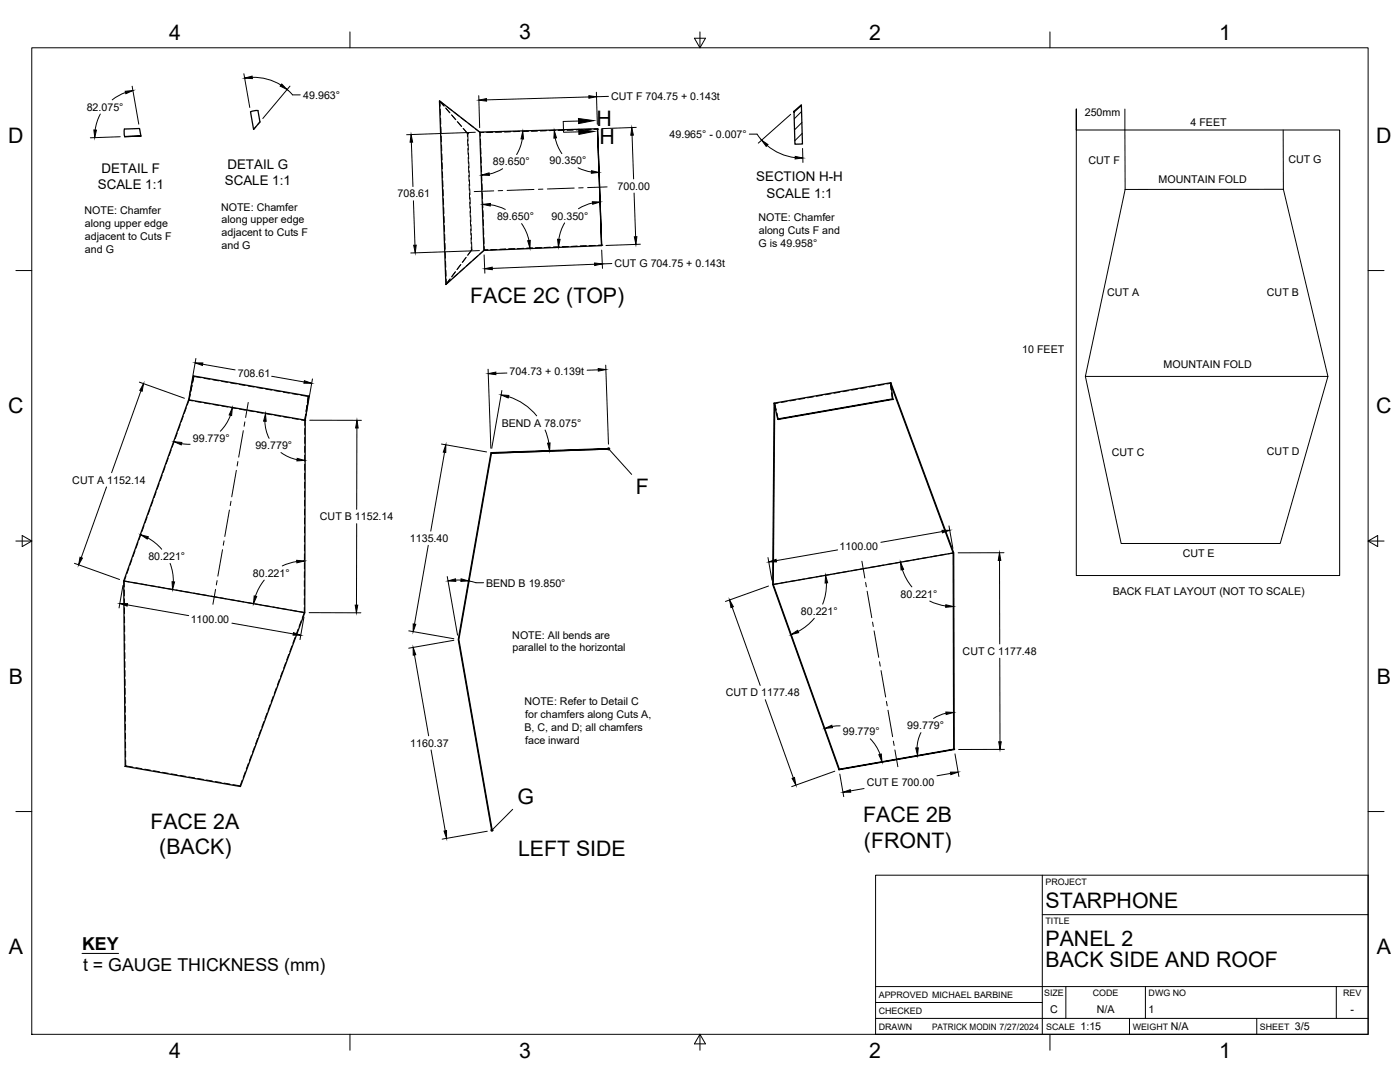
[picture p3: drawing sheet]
<svg xmlns="http://www.w3.org/2000/svg" width="559mm" height="432mm" viewBox="0 0 559 432" stroke-linecap="round" stroke-linejoin="round" font-family="sans-serif">
<!-- layer: Visible -->
<g fill="none" stroke="#000" stroke-width=".51">
<path d="M49.8 54.5l6.4-.2-6.4 .2M49.8 54.5h.1M56.2 54.3l-.5-3-6 .2 .1 3M100 44.6l3-.5 .8 4.6-2.6 3zM191.5 52.7l-16.1-12.5 2.6 73.3 15.1-13.6M191.5 52.7l1.6 47.2M238.5 51.4l-47 1.3M316.9 44.4v.3l3-2.6 .4 15.4-3 .1zM319.9 42.1v-.3l-3 2.6M240.1 98l-1.6-46.6 1.6 46.6-47 1.9M75.3 159.6l-25.9 72.3 .6 73.9 46 8.1 25.6-69.4 .2-76.8M75.3 159.6l1.9-9.6 46 8.1-1.4 9.6"/>
<path d="M75.3 159.6l46.5 8.1M355.5 152.7l25.2 67.9 .2 78.5-.5-78.4-71.8 12.6M355.5 152.7l.9 6.5M355.5 152.7l-46.5 8.2M355.6 153.6l24.8 67.1M243 179.2l-46.8 1.6-13.1 74.4 13.3 76-.1 .2-13.4-76.2 13.1-74.5M309 160.9l1.6 6.5 45.6-8 .2-.2-46 8M309 160.9l-.6 72.4 26.5 73.9M309.2 161.8l-.6 71.5M196 180.7l47-1.5zM49.4 231.9l72.2 12.6M308.6 233.3l26.4 73.7"/>
<path d="M335 307l45.9-7.9-46 8.1z"/>
</g>
<!-- layer: Hidden -->
<g fill="none" stroke="#000" stroke-width=".4">
<path d="M102.1 50.6l-.9 1.1M103.8 48.7l-.9 1M175.4 40.2l1.7 2M175.6 40.4l1.9 1.5M175.7 42.4l-.1-2 1.7 2M175.7 43.6l.1 2.3M175.9 47.1v2.4M176 50.7l.1 2.4M176.1 54.3l.1 2.3M176.2 57.8l.1 2.4M177.9 43.1l1.7 2M178.5 42.7l1.9 1.4"/>
<path d="M180.2 45.8l1.7 2M181.3 44.8l1.9 1.5M182.5 48.5l1.8 2M184.1 47l1.9 1.5M184.8 51.2l1.7 2M185.1 51.4l1.6 2M186.5 53.2l.2 .2zM186.5 53.2h.1M186.5 53.2l.1 1.3M186.6 55.7l.1 2.4M186.7 53.4h.1M186.7 53.4l.1 2.9"/>
<path d="M186.8 59.3v2.3M186.9 57.5v2.4M186.9 49.2l1.9 1.5M189.8 51.4l1.9 1.5M191.5 52.7l.2 .2M191.7 52.9h.1M191.7 52.9v1.4M191.8 55.5l.1 2.4M191.9 59.1l.1 2.4M193.1 52.9h-1.4M196.6 52.7l-2.3 .1M200.2 52.6l-2.4 .1"/>
<path d="M203.8 52.6h-2.4M207.3 52.5h-2.3M210.9 52.3l-2.3 .1M214.5 52.2l-2.4 .1M218.1 52.1l-2.4 .1M221.6 52l-2.3 .1M225.2 51.9l-2.4 .1M228.8 51.8l-2.4 .1M232.3 51.7l-2.3 .1M235.9 51.6l-2.3 .1M238.5 51.5l-1.4 .1M176.4 61.4v2.4"/>
<path d="M176.5 65l.1 2.4M176.6 68.6l.1 2.3M176.7 72.1l.1 2.4M176.8 75.7l.1 2.4M177 79.3l.1 2.3M186.9 62.8l.1 2.4M187 61l.1 2.4M187 66.4l.1 2.4M187.1 64.6l.1 2.4M187.1 70l.1 2.3M187.2 68.2l.1 2.4M187.2 73.5l.1 2.4"/>
<path d="M187.4 71.8l.1 2.3M187.4 77.1l.1 2.4M187.5 75.3l.1 2.4M187.6 78.9l.1 2.4M192 62.7l.1 2.3M192.1 66.2l.1 2.4M192.3 69.8v2.4M192.4 73.4l.1 2.3M192.5 76.9l.1 2.4M177.1 82.8l.1 2.4M177.2 86.4l.1 2.4M177.4 90v2.4"/>
<path d="M177.5 93.5l.1 2.4M177.6 97.1l.1 2.4M187.5 80.7l.1 2.4M187.6 84.2l.1 2.4M187.7 82.5l.1 2.3M187.7 87.8l.1 2.4M187.9 86v2.4M187.9 91.4l.1 2.4M188 89.6l.1 2.4M188 95l.1 2.3M188.1 93.2l.1 2.3M188.1 98.5l.1 1.3"/>
<path d="M188.2 99.8l-1.6 2.1M188.2 96.7l.1 3M188.3 99.7l-.1 .1M188.3 99.7l-1.5 2M192.6 80.5l.1 2.4M192.8 84.1v2.3M192.9 87.7l.1 2.3M193 91.2l.1 2.4M193.1 94.8l.1 2.4M193.3 98.4v1.4M193.3 99.8h.1M193.3 99.8l-.2 .1"/>
<path d="M193.3 99.8l-1.8 1.6M194.7 99.7l-1.4 .1M198.3 99.6l-2.4 .1M201.8 99.4l-2.3 .1M205.4 99.3l-2.4 .1M209 99.1l-2.4 .1M212.6 99l-2.4 .1M216.1 98.8l-2.4 .1M219.7 98.7l-2.4 .1M223.3 98.6h-2.4M226.8 98.4l-2.3 .1M230.4 98.3l-2.4 .1"/>
<path d="M234 98.1l-2.4 .1M237.6 98l-2.4 .1M240.1 97.9h-1.4M177.7 100.7l.1 2.4M177.8 104.2l.1 2.4M178 107.8l.1 2.4M178.1 111.4l.1 1.9M179.5 111.5l-1.5 2M179.7 111.3l-1.5 2M180 111.7l-1.8 1.6M181.8 108.4l-1.6 2.1M182.6 109.3l-1.8 1.6"/>
<path d="M183.8 105.7l-1.4 1.9M184 105.5l-1.5 1.9M185.3 107l-1.8 1.5M186.1 102.7l-1.6 2.1M188 104.6l-1.8 1.6M190.6 102.2l-1.8 1.6M75.3 159.6l.1 .1M75.4 159.7h.1M75.4 159.7l-.6 1.9M75.4 159.7l1.4 .3M75.9 157.3l-.5 2.4M76.6 153.8l-.4 2.3"/>
<path d="M77.2 150l3.1 .7M77.4 150.2l-.5 2.5M81.4 151l2.4 .4M85 151.6l2.3 .4M88.5 152.2l2.3 .4M92 152.8l2.3 .4M95.5 153.4l2.4 .4M99 154l2.4 .5M102.6 154.6l2.3 .5M106.1 155.3l2.3 .4M109.6 155.9l2.3 .4M113.1 156.5l2.4 .4"/>
<path d="M116.6 157.1l2.4 .4M120.1 157.7l2.9 .5M123 158.2h.1M123 158.2l-.3 2.5M123.2 158.1l-.2 .1M317.6 159.6l-2.3 .4M321.2 159l-2.4 .4M324.7 158.4l-2.4 .4M328.2 157.8l-2.3 .4M331.7 157.1l-2.3 .4M335.2 156.5l-2.3 .4M338.8 155.9l-2.4 .4"/>
<path d="M342.3 155.3l-2.4 .4M345.8 154.7l-2.3 .4M349.3 154.1l-2.3 .4M352.8 153.4l-2.3 .4M355.4 153h.1M355.4 153l.3 2.6M355.4 153l.2 .6M355.4 153l-1.4 .2M355.5 152.7l-.1 .3M355.9 156.8l.3 2.6M68.3 179.5l-.8 2.3M69.5 176.2l-.8 2.2"/>
<path d="M70.7 172.8l-.8 2.3M71.9 169.5l-.8 2.2M73.2 166.1l-.9 2.2M74.4 162.7l-.8 2.3M78 160.2l2.3 .4M81.5 160.8l2.4 .4M85 161.4l2.4 .4M88.6 162l2.3 .4M92.1 162.6l2.3 .4M95.6 163.3l2.4 .4M99.1 163.9l2.4 .4M102.6 164.5l2.4 .4"/>
<path d="M106.2 165.1l2.3 .4M109.7 165.7l2.3 .4M113.2 166.3l2.3 .5M116.7 167l2.4 .4M120.2 167.6l1.4 .2M121.6 174.6v2.4M121.6 178.1v2.4M121.6 167.8h.1M121.6 167.8v2M121.6 171v2.4M121.8 167.7l-.2 .1M122 165.4l-.4 2.4"/>
<path d="M122.5 161.8l-.3 2.4M309 160.9l.2 .2M309.2 161.1h.1M309.2 161.1l.6 2.5M309.2 161.1v.7M310 164.8l.6 2.6M310.6 160.8l-1.4 .3M314.1 160.2l-2.3 .4M61.1 199.7l-.8 2.3M62.3 196.4l-.8 2.2M63.5 193l-.8 2.2M64.7 189.6l-.8 2.3"/>
<path d="M65.9 186.3l-.8 2.2M67.1 182.9l-.8 2.2M121.6 199.6v2.4M121.6 188.8v2.4M121.6 192.4v2.4M121.6 196v2.4M121.6 181.7v2.4M121.6 185.3v2.4M53.9 219.9l-.8 2.2M55.1 216.5l-.8 2.3M56.3 213.2l-.8 2.2M57.5 209.8l-.8 2.2"/>
<path d="M58.7 206.4l-.8 2.3M59.9 203.1l-.8 2.2M121.5 213.9v2.3M121.5 217.4v2.4M121.5 206.7v2.4M121.5 210.3v2.4M121.6 203.2l-.1 2.3M49.6 235.4v2.4M49.7 239v2.4M50.3 230l-.7 1.9M51.5 226.6l-.8 2.3M51.5 232.2l-1.9-.3v2.3"/>
<path d="M52.7 232.4l2.3 .4M52.7 223.3l-.8 2.2M56.2 233l2.3 .4M59.7 233.6l2.4 .4M63.2 234.3l2.4 .4M66.7 234.9l2.4 .4M70.3 235.5l2.3 .4M73.8 236.1l2.3 .4M77.3 236.7l2.4 .4M80.8 237.3l2.4 .4M84.3 237.9l2.4 .5M87.9 238.5l2.3 .5"/>
<path d="M91.4 239.2l2.3 .4M94.9 239.8l2.4 .4M121.5 238.9v2.4M121.5 231.7v2.4M121.5 235.3v2.4M121.5 224.6v2.4M121.5 228.2v2.3M121.5 221v2.4M310.5 232.9l-2.1 .4M314 232.3l-2.3 .4M317.6 231.7l-2.4 .4M321.1 231.1l-2.4 .4"/>
<path d="M324.6 230.4l-2.3 .4M328.1 229.8l-2.3 .4M331.6 229.2l-2.3 .4M335.2 228.6l-2.4 .4M338.7 228l-2.4 .4M342.2 227.4l-2.3 .4M345.7 226.7l-2.3 .4M349.2 226.1l-2.3 .4M352.7 225.5l-2.3 .4M356.3 224.9l-2.4 .4M359.8 224.3l-2.4 .4M363.3 223.7l-2.3 .4"/>
<path d="M366.8 223.1l-2.3 .4M370.3 222.4l-2.3 .4M373.8 221.8l-2.3 .4M377.4 221.2l-2.4 .4M380.7 220.6l-2.2 .4M49.7 242.5v2.4M49.7 246.1v2.4M49.7 249.7v2.4M49.8 253.3v2.4M49.8 256.8v2.4M98.4 240.4l2.4 .4M101.9 241l2.4 .4"/>
<path d="M105.5 241.6l2.3 .4M109 242.3l2.3 .4M112.5 242.9l2.4 .4M116 243.5l2.4 .4M116.5 257.8l-.8 2.3M117.7 254.5l-.8 2.2M119 251.1l-.8 2.2M119.5 244.1l2 .3M120.2 247.8l-.8 2.2M121.5 244.4l-.9 2.3M121.5 242.4v2M49.8 260.4v2.4"/>
<path d="M49.8 264l.1 2.4M49.9 267.6v2.3M49.9 271.1v2.4M49.9 274.7l.1 2.4M50 278.3v2.3M109.1 277.9l-.9 2.2M110.3 274.6l-.8 2.2M111.5 271.2l-.8 2.3M112.8 267.9l-.8 2.2M114 264.5l-.8 2.2M115.3 261.2l-.9 2.2M50 281.9v2.3"/>
<path d="M50 285.4v2.4M50 289l.1 2.4M50.1 292.6v2.3M50.1 296.1v2.4M50.1 299.7v2.4M101.6 298l-.8 2.2M102.8 294.7l-.8 2.2M104.1 291.3l-.8 2.2M105.3 288l-.8 2.2M106.6 284.6l-.9 2.3M107.8 281.3l-.8 2.2M50 305.8l.2-.2z"/>
<path d="M50.2 303.3v2.3M50.2 305.6l-.2 .2M50.2 305.6l2.9 .6M54.2 306.3l2.4 .5M57.8 307l2.3 .4M61.3 307.6l2.3 .4M64.8 308.2l2.3 .4M68.3 308.8l2.4 .4M71.8 309.4l2.4 .4M75.4 310l2.3 .5M78.9 310.7l2.3 .4M82.4 311.3l2.3 .4"/>
<path d="M85.9 311.9l2.4 .4M89.4 312.5l2.4 .4M92.9 313.1l2.9 .5M95.8 313.6l.2 .3M96.6 311.4l-.8 2.2M97.9 308.1l-.8 2.2M99.1 304.7l-.8 2.2M100.4 301.4l-.9 2.2M196.4 331.2l-.1 .2"/>
</g>
<!-- layer: Visible -->
<g fill="#000">
<circle cx="238.5" cy="51.5" r=".25"/>
<circle cx="240.1" cy="97.9" r=".25"/>
<circle cx="356.2" cy="159.4" r=".25"/>
<circle cx="310.6" cy="167.4" r=".25"/>
<circle cx="380.7" cy="299" r=".25"/>
<circle cx="50" cy="305.8" r=".25"/>
</g>
<!-- layer: Border -->
<g fill="none" stroke="#000" stroke-width=".4">
<path d="M12.7 19.1h533.4v393.7h-533.4zM139.7 12.7v6.4M277.2 15.3h4.4l-2.2 3.8zM279.4 12.7v6.4M419.1 12.7v6.4M6.3 108h6.4M546.1 108h6.3M6.3 215.9h6.4M8.9 213.7l3.8 2.2-3.8 2.2zM546.1 215.9l3.8 2.2v-4.4l-3.8 2.2h6.3M6.3 323.9h6.4M546.1 323.9h6.3"/>
<path d="M139.7 412.8v6.3M279.4 412.8l2.2 3.8h-4.4zM279.4 412.8v6.3M419.1 412.8v6.3"/>
</g>
<!-- layer: Titleblock -->
<path d="M349.5 349.3h196.6v63.5h-196.6zM416 349.3v63.5M416 365h130.1M349.5 393.7h196.6M425.4 393.7v12.7M457.2 393.7v12.7M533.4 393.7v12.7M349.5 406.4h196.6M349.5 400.1h66.5M450.8 406.4v6.4M501.6 406.4v6.4" fill="none" stroke="#000" stroke-width=".4"/>
<!-- layer: FD_Dimensions -->
<g fill="none" stroke="#000" stroke-width=".4">
<path d="M50.1 36.9l-2.8 1.3-2.5 1.7M52.7 34.4l2.7 15.2M97.3 29.4l2.4 13.5M100.7 30.9a20.8 20.8 0 0 1 11.4 3M114.6 35.7l2.2 2.2h3M115.7 34.4l-10.8 12.9M191.1 38.2l.4 12.7M235.1 38.7l-40.9 1.2M238 36.8l.4 12.8M242.9 38.5l-4.8 .1M40.1 45.5a18.4 18.4 0 0 0-2.1 6.4M48 54.6l-12 .4"/>
<path d="M164.2 56.7l.6 17.8M189.7 52.8l-27.4 1M208.5 55.4a17 17 0 0 1-2.3 6.3M221.6 55.1a17.3 17.3 0 0 0 2.7 6.2M252.3 54l.6 17.4M254 50.8l-13.8 .5M299.1 53.5h3.1l1.8 2.4M306.2 58.1a21.2 21.2 0 0 0 11.2 4.8M315.6 45.6l-12.9 11.5M320.3 59.2l.2 5.6M200.6 67.3l-2.6 1.3-2.7 .9M230.7 67l2.6 1 2.8 .6"/>
<path d="M253.1 77l.6 17.5M165 80.1l.6 17.8M195.7 81.7l3.1 .7 2.9 1.2M208.2 89.2l1.6 2.9 1.3 3.9M225.4 89a17.2 17.2 0 0 0-2.3 6.5M236.5 81l-2.9 .9-2.7 1.4M240.2 99.8l.3 7.3M255.6 97.5l-13.7 .5M191.4 100l-27.4 1M193.2 101.7l.3 7.3M237.3 105.5l-40.8 1.6M244.2 105.2l-3.8 .1"/>
<path d="M55.6 152.5l18 6.4M56.3 156l-11.7 32.6M78.2 143.1l-2.6 14.7M80.9 145.4l13 2.2M108.4 150.2l13 2.2M124.7 151.2l-2.6 14.7M194.8 147.3l1.1 31.6M200.3 155.9l-4 23M202.3 148.9l-4.4 .1M203 158.3a23.4 23.4 0 0 1 11.2 7.6M238.8 147.6l-4.4 .1M241.8 145.7l1.1 31.5"/>
<path d="M72.5 177.1l3.4 .2M92 165.7a17.6 17.6 0 0 1-4.1 6.4M105.7 168.1a15.9 15.9 0 0 0 1.7 6.8M123.6 167.7h20.7M142.5 170.8l-.1 32.5M176.2 177.2l18 3.2M217.6 171.6l1.5 5.2M42.5 194.3l-10.1 28.2M112.2 180.6a15.9 15.9 0 0 0 6.4 2.8M177.4 180.5l-5.5 31.5M59 214.7l3.3 2.2 2.2 2.3M142.4 209l-.1 32.5"/>
<path d="M170.9 217.6l-5.5 31.5M334.3 219.5l-24.4 4.2M376.1 212.1l-24.5 4.3M378.8 209.9l1.5 9M29.7 224.8l18 6.5M49.1 233.6l-1.6 9M67.9 224.8l.9 3.2 .4 4.2M105.5 231.5l-1.9 2.7-1.6 3.7M118.5 224.1l-3 .7-2.8 1.1M178.5 230.1l4.1 23.4M181.9 231.5h2.1M187 231.8l3 .8h3"/>
<path d="M306.5 222.5l1.6 9M306.7 233.9l-17.2 6.1M329.9 232.6a21.2 21.2 0 0 1-1.5 8.5M360.2 227.3l1.8 4 2 2.9M371.1 239.9l3.1 1.2 3.3 .7M398.9 223.6l.1 33.4M400.7 220.6h-18.3M50.8 241.4l24.5 4.3M92.6 248.7l24.5 4.3M121.3 246.3l-1.6 8.9M123.4 244.5l20.6 .1M163.2 251.8l18 3.1"/>
<path d="M181.2 255.5l-18 3.2M292.2 242.3l11.2 31.2M325 246.7a21.2 21.2 0 0 1-6.4 5.3M165.4 261.4l5.7 32.2M305.5 279.2l11.2 31.3M399.1 262.7v33.3M172.1 299.3l5.6 32.3M335.3 289.7l-3.1 .2M347.4 294.8a17.3 17.3 0 0 1 3.9 6.2M367.6 292.4a14.7 14.7 0 0 0-1.6 6.1M377.6 284.6l-2.6 .8-2.4 1.3M400.9 299.1h-18.3"/>
<path d="M333.2 307.8l-17.2 6.1M335.2 308.9l1.6 9M344.9 314.7l-5.4 .9M379.4 308.7l-5.4 .9M381.2 300.9l1.5 9M194.5 331.7l-18 3.2"/>
</g>
<g fill="#000" stroke="#000" stroke-width=".4">
<path d="M50 36.4l3.1-.3-2.9 1.3zM97.6 31.2l3-.8 .1 1zM112.4 33.5l2.2 2.2-2.8-1.3zM191.1 40l3.1-.7v1.1zM235 38.2l3.1 .4-3 .6zM37.5 51.9h1l-.7 3zM164.1 53.7l.6 3h-1zM208.7 52.4l.3 3.1-1-.1zM221.2 52l.9 3-1 .1zM252.2 50.9l.6 3-1 .1zM304 55.9l2.5 1.8-.7 .7zM192.3 69.9l2.9-.9 .1 1z"/>
<path d="M236.1 68.1l3 .7-3.1 .4zM317.4 62.4l3 .7-3 .3zM165.1 97.9l1-.1-.4 3.1zM192.7 81.6l3-.4v1zM210.6 96.1l1-.2-.1 3.1zM222.5 95.5h1.1l-.7 3.1zM236.4 80.5l3.1 .1-2.9 .9zM253.2 94.5h1l-.4 3zM193.4 107.3l3.1-.7v1zM237.3 104.9l3.1 .4-3 .7zM57.3 153.1l-.6 3-.9-.3zM77.9 144.8h3.1l-.2 1z"/>
<path d="M121.5 151.9l2.9 1.1-3.1-.1zM194.9 149.1l3-.6v1zM200 157.6l3.1 .2-.3 1zM238.8 147.1l3 .4-3 .6zM69.5 176.3l3.1 .3-.3 .9zM92.7 162.8l-.2 3-1-.2zM106 165.1l.2 3h-1zM142.5 167.7l.5 3.1h-1.1zM218.6 176.9l1-.1-.2 3.1zM118.6 182.9l3 .8-3.1 .2zM177.9 177.5v3.1l-1-.2zM56.2 213.4l3 .8-.4 .9z"/>
<path d="M376 211.6h3.1l-2.9 1zM31.9 222.4l1 .3-1.5 2.7zM68.7 232.2h1l-.8 3zM101.5 237.8l.9 .3-1.2 2.8zM118.4 223.6l3.1 .3-3 .7zM178.8 231.8l3-.8 .1 1zM184 231l3 .8-3.1 .2zM306.9 224.3l2.9-1.1 .1 1zM329.5 229.6l.8 3-1 .1zM359.4 224.4l1.3 2.8-1 .3zM398.9 220.6l.6 3h-1.1zM47.8 240.9h3.1l-.2 1z"/>
<path d="M117.1 252.5l3 1h-3.1zM141.8 241.5h1l-.5 3zM164.9 249l1 .2-1 2.9zM291.2 239.4l1.5 2.7-.9 .4zM315.8 253.2l2.6-1.7 .4 1zM377.5 241.3l3 .8-3.1 .3zM164.9 258.4l1 2.9-1 .2zM329.2 290.7l2.8-1.3 .3 1zM365.5 298.5l1-.1-.3 3.1zM377.5 284.1l3.1 .2-2.9 .9zM398.6 296h1l-.5 3.1zM316.2 310.6l.9-.3 .6 3z"/>
<path d="M336.5 316.2l2.9-1 .2 .9zM350.8 301.2l.9-.3 .3 3.1zM379.3 308.1h3.1l-2.9 1zM177.2 331.7l1-.2v3.1z"/>
</g>
<!-- layer: Smart Centers -->
<g fill="none" stroke="#000" stroke-width=".4">
<path d="M197.1 76.2l-7.8 .3M200.6 76.1h-1.8M213.1 75.6l-10.7 .4M216.7 75.5h-1.8M229.2 75.1l-10.7 .3M232.8 74.9l-1.8 .1M242.3 74.6l-7.8 .3M97.1 171.9l-1.8 10.5M97.7 168.4l-.3 1.7M99.1 160.6l-1.1 6M94.3 187.7l-1.8 10.6M95 184.2l-.3 1.7"/>
<path d="M88.8 219.4l-1.8 10.5M89.4 215.9l-.3 1.7M91.6 203.5l-1.9 10.6M92.2 200l-.3 1.8M86 235.2l-1 6M86.7 231.7l-.4 1.7M344 224l1.2 6.7M345.5 232.4l.3 1.8M346.1 235.9l1.9 10.6M348.3 248.3l.3 1.7M348.9 251.8l1.8 10.5M351 264.1l.3 1.8"/>
<path d="M351.7 267.6l1.8 10.6M353.8 279.9l.3 1.8M354.4 283.4l1.9 10.6M356.6 295.8l.3 1.7M357.2 299.3l1.2 6.7"/>
</g>
<!-- layer: Sketch2(1) -->
<path d="M429.6 51.9h105.1v177.8h-105.1zM429.6 43.5v8.4v-8.4M449 43.5l.1 32.1M512.2 51.9l.1 23.7M449.1 75.6l63.2-.1 17.7 74.7h-96.8zM433.2 150.2l14.3 66.7h63.5l19-66.7" fill="none" stroke="#000" stroke-width=".4"/>
<!-- layer: Notes -->
<path d="M32.7 380.5h14.6" fill="none" stroke="#000" stroke-width=".4"/>
<!-- layer: Detail Boundary -->
<g fill="none" stroke="#000" stroke-width=".4">
<path d="M243.2 179.5l8.9 9.8M204.6 323l-8 8"/>
<circle cx="242.9" cy="179.1" r=".43"/>
<circle cx="196.3" cy="331.3" r=".41"/>
</g>
<!-- layer: Hatching -->
<path d="M319.9 44.5l-2.9 2.9M320.1 48.9l-3 2.9M320.2 53.3l-3 2.9" fill="none" stroke="#000" stroke-width=".4"/>
<!-- layer: Section Lines -->
<path d="M230.9 48.3l-6.1 .2 .1 4.3 6.1-.2" fill="none" stroke="#000" stroke-width=".4"/>
<path d="M230.9 47.3l6.1 .8-6.1 1.2zM231 51.6l6.1 .9-6 1.1z" fill="#000" stroke="#000" stroke-width=".4"/>
<g font-size="8.5">
<text x="67.5" y="15.8">4</text>
<text x="207.2" y="15.7">3</text>
<text x="346.9" y="15.8">2</text>
<text x="486.6" y="15.8">1</text>
<text x="238.1" y="50.5">H</text>
<text x="3.3" y="57">D</text>
<text x="239.2" y="57.3">H</text>
<text x="549.3" y="57">D</text>
<text x="187.7" y="120.9">FACE 2C (TOP)</text>
<text x="3.3" y="165">C</text>
<text x="549.3" y="165">C</text>
<text x="253.8" y="197.3">F</text>
<text x="3.5" y="272.9">B</text>
<text x="549.6" y="272.9">B</text>
<text x="206.6" y="320.8">G</text>
<text x="344.6" y="328.1">FACE 2B</text>
<text x="60" y="330.7">FACE 2A</text>
<text x="63.6" y="341">(BACK)</text>
<text x="206.8" y="341.8">LEFT SIDE</text>
<text x="344.8" y="338.4">(FRONT)</text>
<text x="417.3" y="362.5">STARPHONE</text>
<text x="417.3" y="377.5">PANEL 2</text>
<text x="3.5" y="380.9">A</text>
<text x="549.6" y="380.9">A</text>
<text x="417.3" y="386.1">BACK SIDE AND ROOF</text>
<text x="67.5" y="422.2">4</text>
<text x="207.2" y="422.1">3</text>
<text x="346.9" y="422.2">2</text>
<text x="486.6" y="422.2">1</text>
</g>
<g font-size="7.1">
<text x="32.7" y="379">KEY</text>
<text x="33.1" y="387.5">t = GAUGE THICKNESS (mm)</text>
</g>
<g font-size="5.3">
<text x="40.5" y="68.9">DETAIL F</text>
<text x="90.8" y="67.4">DETAIL G</text>
<text x="39.1" y="75.3">SCALE 1:1</text>
<text x="89.7" y="73.9">SCALE 1:1</text>
<text x="301.8" y="72.4">SECTION H-H</text>
<text x="306" y="78.8">SCALE 1:1</text>
</g>
<g font-size="4.3">
<text x="121.1" y="39.3">49.963°</text>
<text x="243.9" y="40">CUT F 704.75 + 0.143t</text>
<text x="34.6" y="44.2">82.075°</text>
<text x="433" y="46.1">250mm</text>
<text x="475.2" y="50.3">4 FEET</text>
<text x="267.2" y="55">49.965° - 0.007°</text>
<text x="219.4" y="65.6">90.350°</text>
<text x="434.4" y="65.3">CUT F</text>
<text x="514.3" y="65.1">CUT G</text>
<text x="196.7" y="66">89.650°</text>
<text x="246.5" y="75.7">700.00</text>
<text x="462.4" y="73.2">MOUNTAIN FOLD</text>
<text x="158.7" y="78.8">708.61</text>
<text x="33.7" y="85.4">NOTE: Chamfer</text>
<text x="88.3" y="84">NOTE: Chamfer</text>
<text x="88.4" y="89.1">along upper edge</text>
<text x="198.4" y="87.9">89.650°</text>
<text x="220.2" y="87.6">90.350°</text>
<text x="302.7" y="88.3">NOTE: Chamfer</text>
<text x="33.9" y="90.5">along upper edge</text>
<text x="33.9" y="95.6">adjacent to Cuts F</text>
<text x="88.4" y="94.3">adjacent to Cuts F</text>
<text x="302.9" y="93.4">along Cuts F and</text>
<text x="33.9" y="100.8">and G</text>
<text x="88.4" y="99.4">and G</text>
<text x="302.8" y="98.5">G is 49.958°</text>
<text x="245.3" y="106.7">CUT G 704.75 + 0.143t</text>
<text x="441.9" y="118">CUT A</text>
<text x="505.7" y="118">CUT B</text>
<text x="408" y="141.1">10 FEET</text>
<text x="203.4" y="149.8">704.73 + 0.139t</text>
<text x="464.4" y="146.8">MOUNTAIN FOLD</text>
<text x="94.9" y="150.4">708.61</text>
<text x="200.3" y="170.3">BEND A 78.075°</text>
<text x="77" y="176.4">99.779°</text>
<text x="101.9" y="179.3">99.779°</text>
<text x="443.8" y="182">CUT C</text>
<text x="505.7" y="181.5">CUT D</text>
<text x="28.9" y="193">CUT A 1152.14</text>
<text x="127.7" y="207.6">CUT B 1152.14</text>
<text x="163.6" y="216.3">1135.40</text>
<text x="335.1" y="219.4">1100.00</text>
<text x="59.2" y="223.5">80.221°</text>
<text x="472.1" y="222.3">CUT E</text>
<text x="100.9" y="230.2">80.221°</text>
<text x="194" y="234.1">BEND B 19.850°</text>
<text x="359.4" y="238.6">80.221°</text>
<text x="444.1" y="237.4">BACK FLAT LAYOUT (NOT TO SCALE)</text>
<text x="319.7" y="245.4">80.221°</text>
<text x="76.1" y="248.7">1100.00</text>
<text x="204.5" y="254.9">NOTE: All bends are</text>
<text x="204.5" y="260">parallel to the horizontal</text>
<text x="384.2" y="261.3">CUT C 1177.48</text>
<text x="209.3" y="281.3">NOTE: Refer to Detail C</text>
<text x="289.6" y="277.9">CUT D 1177.48</text>
<text x="209.6" y="286.4">for chamfers along Cuts A,</text>
<text x="209.3" y="291.6">B, C, and D; all chamfers</text>
<text x="336.4" y="293.5">99.779°</text>
<text x="362.1" y="291.1">99.779°</text>
<text x="163.7" y="298">1160.37</text>
<text x="209.6" y="296.7">face inward</text>
<text x="345.9" y="313.6">CUT E 700.00</text>
<text x="419.2" y="404.2">C</text>
<text x="437.7" y="404.2">N/A</text>
<text x="458.4" y="404.2">1</text>
<text x="539" y="404.2">-</text>
<text x="431.3" y="411.1">1:15</text>
<text x="467.3" y="411.1">N/A</text>
<text x="516.9" y="411.1">3/5</text>
</g>
<g font-size="3.5">
<text x="417.3" y="353.1">PROJECT</text>
<text x="417.3" y="368.8">TITLE</text>
<text x="350.8" y="398.2">APPROVED MICHAEL BARBINE</text>
<text x="416.8" y="397.5">SIZE</text>
<text x="436.2" y="397.5">CODE</text>
<text x="458.4" y="397.5">DWG NO</text>
<text x="536.1" y="397.5">REV</text>
<text x="350.8" y="404.5">CHECKED</text>
<text x="350.8" y="410.9">DRAWN</text>
<text x="372" y="410.9">PATRICK MODIN 7/27/2024</text>
<text x="417.5" y="410.9">SCALE</text>
<text x="452.1" y="410.9">WEIGHT</text>
<text x="502.9" y="410.9">SHEET</text>
</g>
</svg>
